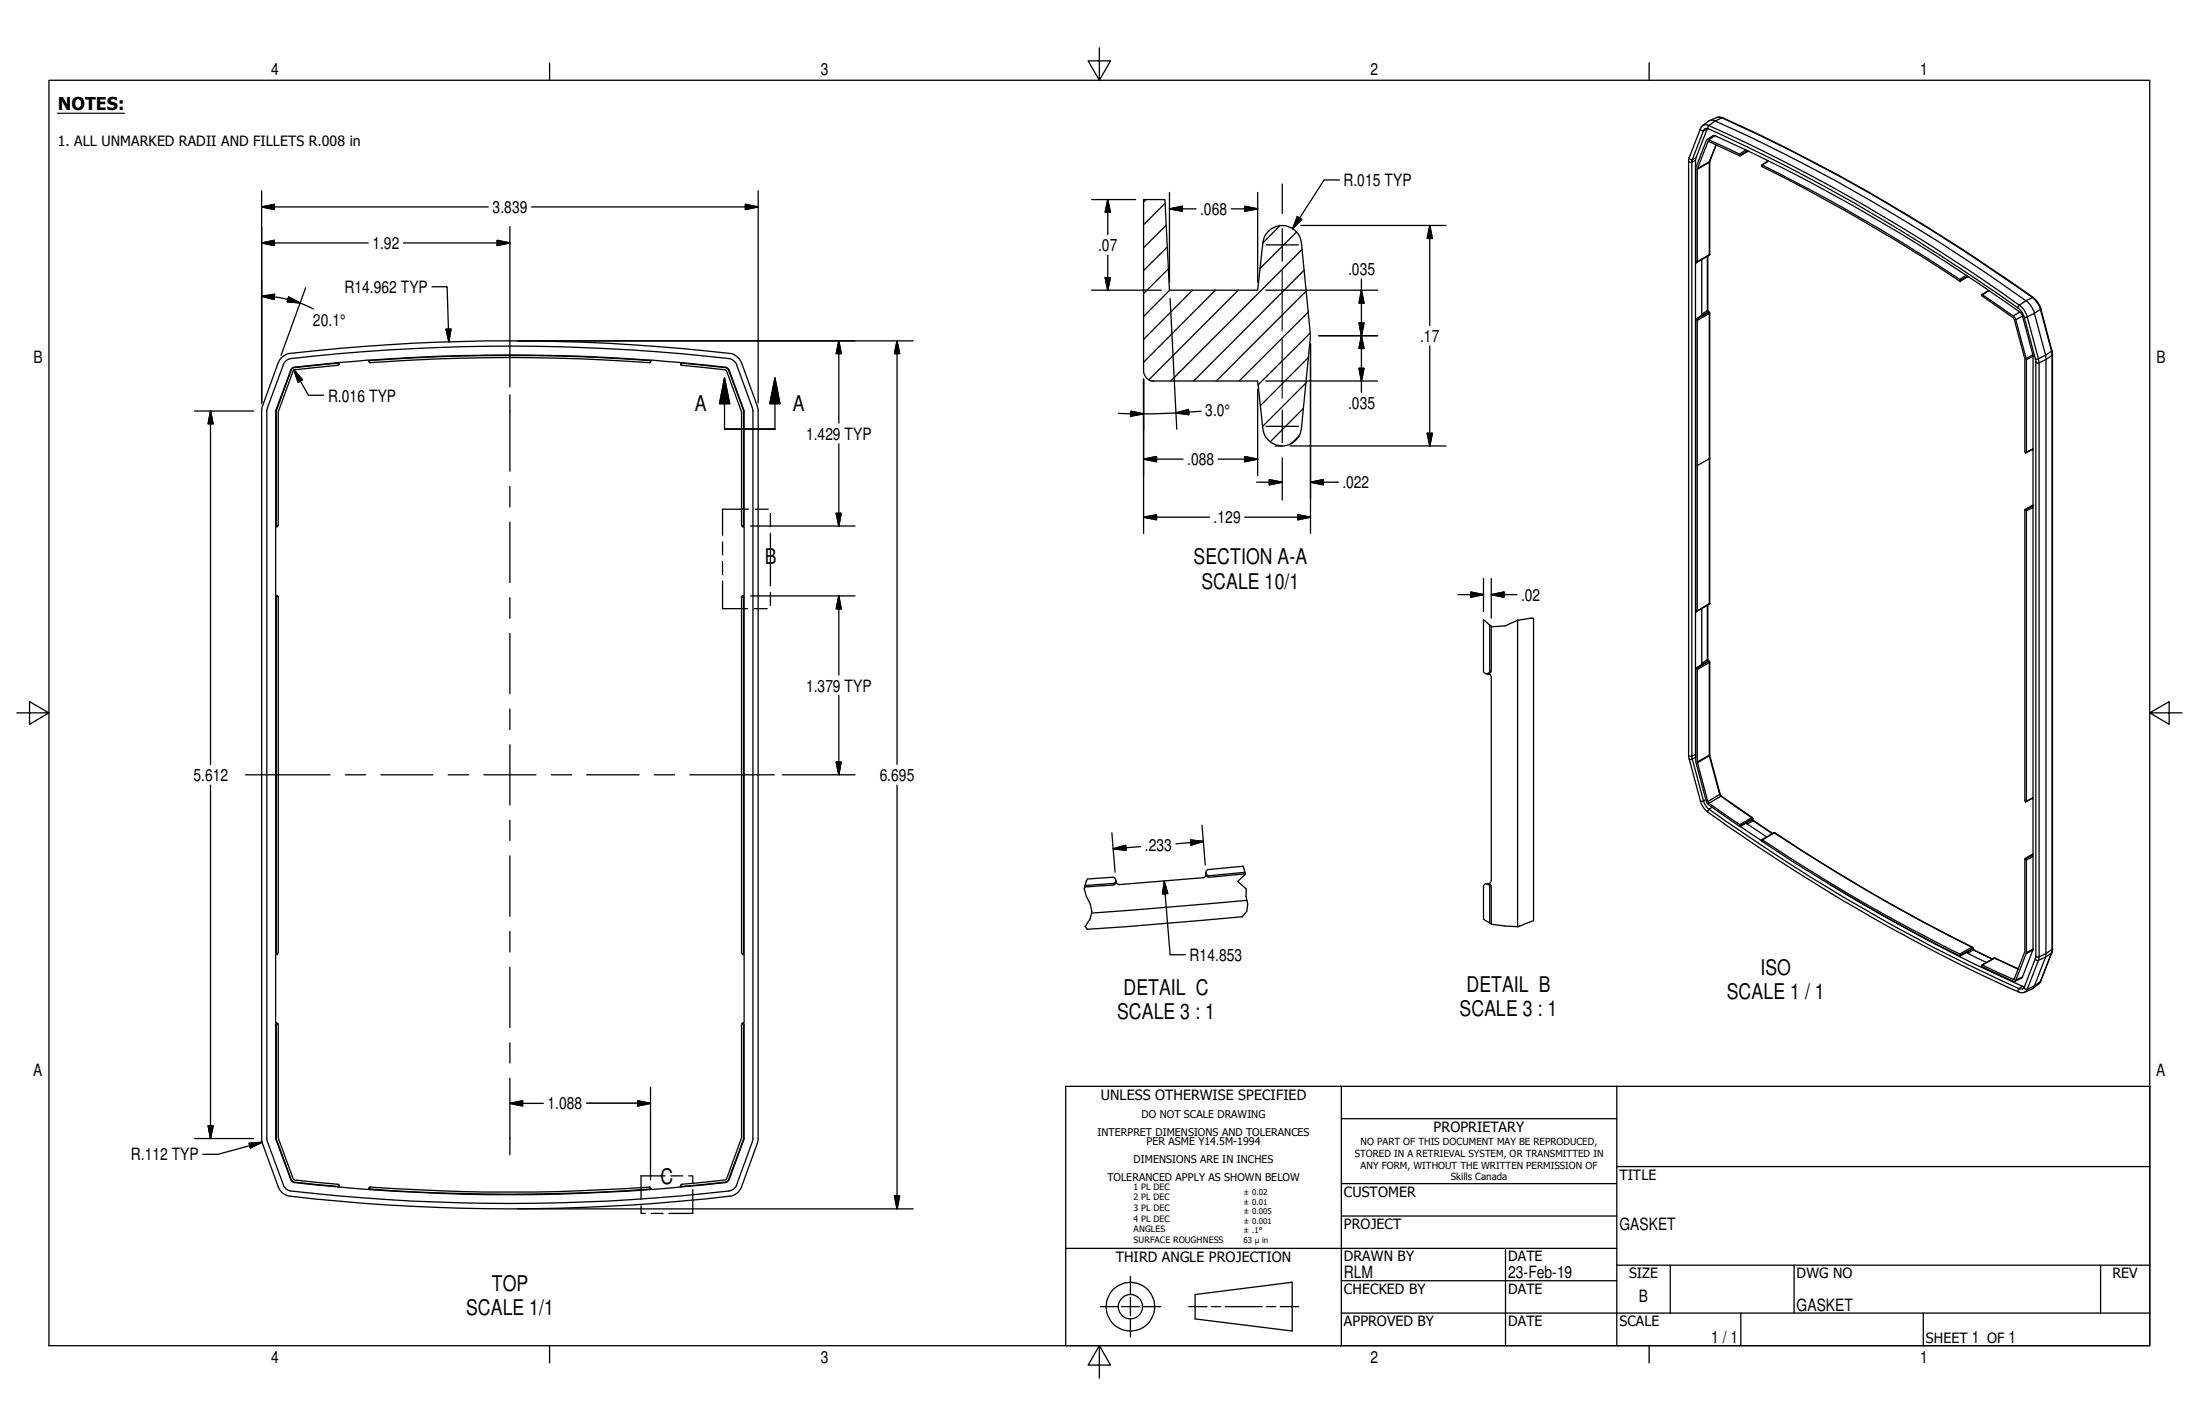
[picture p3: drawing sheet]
<svg xmlns="http://www.w3.org/2000/svg" width="432mm" height="279mm" viewBox="0 0 432 279" stroke-linecap="round" stroke-linejoin="round" font-family="sans-serif">
<g fill="none" stroke="#000" stroke-width=".25">
<path d="M9.6 15.7h412.3v248.3h-412.3zM107.9 12.4v3.3M215.8 9.4v6.3l-2.2-3.8h4.4l-2.2 3.8M323.7 12.4v3.3M51.4 37.4v41.7M148.8 37.4v41.7M214.2 39.2h8.7M217.4 39.2v6.9M217.4 39.2l.5 2.5h-1zM224.9 39.2l-.4 .4M228.6 39.9l-4.1 4.2M229.5 37.8v17.6"/>
<path d="M246.8 37.8v17.6M251.7 36.1v5.8M262.9 35.3h-3l-6.2 9.6M331.4 31.6l.2 .2h.5M331.4 31.6v116.6M331.6 30.9l.2 .4h.3M331.6 30.9l-.2 .7M332.1 31.8v116.5M332.1 31.3v.5M332.8 31.5v116.5l-.7 .3M332.9 31l-.1 .5-.7 .3M333.8 25.2v.3l.5 .2"/>
<path d="M333.8 25.2l-2.2 5.7M334.2 24.6l-.4 .6M334.2 24.6l1.2-.9a1.27 1.27 0 0 1 1.2 0l-1.2 .9M334.2 24.6a1.12 1.12 0 0 1 1.2 0M334.3 25.7l-2.2 5.6M335.1 25.4l-2.2 5.6-.8 .3M335.1 25.2l-.8 .5M335.3 25.3a.66 .66 0 0 0-1 .4M335.3 25.3a359.2 359.2 0 0 1 60.8 35.2M335.3 27.8l-.1 .1M335.4 27.4h-.3l-.2 .2-2.1 5.3v18.4l.2 .2 2.5-1.5M335.4 24.6l-.2 .4 .1 .3"/>
<path d="M335.4 24.6a352.5 352.5 0 0 1 60.9 35.3M335.4 27.4l6 2.8M335.6 31.8l-.1 18.2M335.6 31.7l-2.5 1.5M336.6 26.6l6.1 2.8M336.6 26.6h-.4l-1.2 .8M336.6 26.6l-1.2 .8M336.8 28.4l-1.3 3.3-2.3 1.4M336.8 28.4l-1.2 3.3v18.2M336.9 23.1l.5-.1 .6 .1M338 23.1l-1.4 .6a354.9 354.9 0 0 1 61 35.3l-1.3 .9M338 23.1a358.6 358.6 0 0 1 60.9 35.3"/>
<path d="M338 23.1h.1M338.1 23.1l-.9-.1-1.6 .7M338.1 23.1a364.4 364.4 0 0 1 61 35.3M341.4 30.2l.2 .2M341.6 30.5l-.1 .1-6.1-2.8-.2 .1-2.1 5.3v18.2M341.6 30.4v.1M342.7 29.4l.1 .3M342.7 29.4l-1.3 .8M342.8 29.7h.1M342.8 29.7l-1.2 .7M343 29.5l-.2 .2 .1-.2 4.1 2.1M343.1 29.6l-1.5 .9"/>
<path d="M343.2 29.6l-1.7 1M345.7 32.5l.1 .1a402.4 402.4 0 0 1 39 22.6v-.1M345.7 32.5h.1M345.9 32.4a360.6 360.6 0 0 1 38.7 22.4M345.9 32.4l-.2 .1M347.1 31.6l-1.3 .8M347.1 31.6l-1.2 .8M347.1 31.6a355.7 355.7 0 0 1 38.8 22.4M51.4 58.1l2.5-.4-.1 1.1zM51.4 40.6l2.4-.5v1zM51.4 47.7l2.4-.5v1zM51.4 58.1a22.5 22.5 0 0 1 10.1 2.5"/>
<path d="M51.4 40.6h44.4M51.4 47.7h20.9M56.6 58.3l2.3 1.1-2.5-.2zM60 56.5l-4.8 13.2M79.2 47.7h20.9M84.8 56.3h3l.3 10.8M97.6 47.2l2.5 .5-2.5 .5zM100.1 44.4v31.5M104.3 40.6h44.5M146.3 40.1l2.5 .5-2.5 .5zM214.2 56.9h13.8M216.9 54.5h1l-.5 2.4z"/>
<path d="M217.4 50.1v6.8M228.9 44.2l-4.4 4.4M229.1 48.5l-4.6 4.6M229.3 52.7l-4.8 4.9M229.5 41l2.6-.5v.9zM229.5 41h5.2M229.6 56.9l-5.1 5.2M229.7 58.5l1.3 25.7M234.1 56.9l-9.6 9.7M238.5 56.9l-14 14.2M241.6 41h5.2M243 56.9l-17.5 17.6"/>
<path d="M244.3 40.5l2.5 .5-2.5 .4zM248.4 56.9h22M248.5 48h6.3M251.2 44.3l-3.3 3.4M251.7 44.9v6.3M254.5 45.6l-7.2 7.1M254.6 42.5l.9 .6-1.8 1.8zM255.3 44.2h28.5M255.6 48.9l-25.8 25.9M256 53l-21.7 21.8M256.4 57.1l-17.7 17.7M267.2 54.7v22.3"/>
<path d="M267.2 56.9l.5 2.6h-1zM280.6 44.2v19.7M280.6 44.2l.5 2.6h-1zM333 51.4h.1M334 50.9v10.7M335.1 50.2v10.8l-1.1 .6 .1 .2 1.2-.6-.1-.3M335.2 50.2v10.7M335.4 50.1l-2.3 1.4M335.5 50l-.1 .1M335.6 49.9l-.2 .2M335.6 49.9l-.1 .1M384.6 54.8l.2 .3"/>
<path d="M384.8 55.1h.1M385.9 54l.1 .3-1.2 .8M385.9 54l-1.3 .8M386.2 54.2l-.2 .1 .2-.1 2 1.3 2 1.5M386.2 54.2l-1.4 .9M386.3 54.3l-1.6 .9M389.1 57.8l-.1 .1 .1 .2 6 4.3 .3 .3 2 7.7v18.2l.2 .2M389.1 57.8l6.2 4.3 .3 .6 2.1 7.9v18.1M390.4 57l-1.3 .8M390.4 57l6 4.2M390.4 57l-1.4 .8M396.3 59.9l-.2 .3v.3"/>
<path d="M396.3 59.9a3.9 3.9 0 0 1 1.6 2.3M398.9 58.4h.2M398.9 58.4l-1.3 .6a4.5 4.5 0 0 1 1.7 2.5l-1.4 .7M398.9 58.4a4.9 4.9 0 0 1 1.6 2.3M399.1 58.4a4.6 4.6 0 0 1 1.5 2.2M55.2 70.2l1-.7a368.1 368.1 0 0 1 87.8 0l.9 .7 .6 1 3.3 9.1v143.4l-3.3 9.2a2.77 2.77 0 0 1-2.3 1.8 368.7 368.7 0 0 1-87-.2l-1-.6-.4-.6-3.4-9.6v-143.4l3.2-9.1zM56 70.9l.6-.4a367.3 367.3 0 0 1 87 0l.9 .8 3.3 9.3v142.8l-3.2 9.1a1.87 1.87 0 0 1-1.5 1.2 373.6 373.6 0 0 1-86.5-.1l-.9-.9-3.3-9.3v-142.8l3.3-9.3zM57.3 72.3l.5-.2 4.3-.4 4.2-.5 .3 .2-.2 .3-8.7 .9-.1 .1-3 8.1v22.3l-.3 .1-.1-22.5zM57.7 72.6l1.7 1.9-.9 .5zM57.7 72.6l2.8 5h3M66.5 71.4l-.2-.2-8.7 .9-.5 .5-3 8.2v22.2l.2 .2M66.5 71.4h.1"/>
<path d="M72.5 70.9l-.3-.2-5.5 .4-.2 .3M72.5 70.9v.2a511.9 511.9 0 0 1 32.1-.9l9.2 .2 13.7 .8 .2-.2M72.5 70.9v-.2a346.1 346.1 0 0 1 55.2 0v.2M87.5 64.6h1l-.4 2.5zM100.1 77.5v15M101.6 66.9h77.6M127.7 71v-.2a359.9 359.9 0 0 0-55.2 0v.2M127.7 70.9v.1M127.7 70.9l.2-.2 5.5 .4 .2 .3M133.6 71.4h.1M133.6 71.4l.2 .3 8.7 .9 .1 .1 2.9 8.1v22.3l.3 .1M133.6 71.4l.2-.2 8.6 .9 .6 .4 2.9 8v22.6l-.1 .1"/>
<path d="M133.6 71.4l.2-.2 8.8 .9 .5 .5 2.9 8v22.4l-.2 .2M142.2 74.2v10h9.9v-10M142.2 74.2l1 5h-2zM152.1 74.2l1 5h-2zM164.6 66.9v16.1M164.6 66.9l.5 2.5h-1zM176.1 66.9v83.1M176.1 66.9l.5 2.5h-1zM224.5 74.4v30.2M226.4 74.8a2 2 0 0 1-1.9-2v-33.6h4.1l.9 17.7h17.3l1.1-9.2a3.8 3.8 0 0 1 3.8-3.5 3.8 3.8 0 0 1 3.7 3.5l1.8 18.2-1.8 18.1a3.8 3.8 0 0 1-3.7 3.5 3.8 3.8 0 0 1-3.8-3.4l-1.1-9.3h-20.7M246.8 76.4v16.9M248.4 74.8h22"/>
<path d="M256.3 75.1l-8.5 8.6M256.8 61.2l-13.6 13.6M256.8 70.1l-9.4 9.5M257.2 65.3l-10.3 10.3M257.2 67.5v37.1M258.8 65.9h11.6M266.7 72.3h1l-.5 2.5zM266.7 63.4h1l-.5 2.5zM267.2 65.9l.5 2.5h-1zM280.6 67.9v19.6M333 62.7l2.4-1.4 .1 .2-2.4 1.4zM333 62.6v.1"/>
<path d="M333 62.6l-.2 .1v57.1l.2 .1M333.1 62.9v56.9M334.2 61.8h.1M334.2 61.8l-1.3 .8M334.2 61.8l-1.2 .8M335.2 60.9l.2 .3M335.4 61.2v.1M335.4 61.3l.2 .1M335.6 61.4l-.1 28.6-2.4 1.4M335.6 61.4v57M396.1 60.5a3.3 3.3 0 0 1 1.2 1.7M396.4 61.2l-1.3 .8"/>
<path d="M396.4 61.2l.3 .3 .3 .5M397 62l2 7.6M397 62l-1.4 .7M397.3 62.2l2.2 8.2M397.9 62.2l-.4 .1-.2-.1M397.9 62.2l2.2 8.2M399 69.9v-.3l-1.3 .8M399 69.9v18.2M399 69.9l-1.3 .7M399.5 70.4l.1 .6M399.6 71l.2 .2h.4M399.6 71v116.6"/>
<path d="M400.1 70.4h-.6M400.1 70.4l.1 .8M400.2 71.2v116.5M400.5 60.7l-1.2 .8 2.2 8.2-1.4 .7M400.5 60.7l2.2 8.2M400.6 60.6l-.1 .1M400.6 60.6l2.1 8.2M401.6 70.5l-1.4 .7M401.6 70.5v116.6l-1.4 .6M402.7 68.9l-1.2 .8 .1 .8M402.7 68.9l.1 .8M402.7 68.8v.1"/>
<path d="M402.7 68.8l.1 .8M402.8 69.7l-1.2 .8M402.8 69.7v116.6M402.8 69.6v.1M402.8 69.6v116.5M38.2 80.6h11.6M41.3 80.6v69.4M41.3 80.6l.5 2.5h-.9zM100.1 95.5v4M146.9 99.9h-5.1v5.1M148.3 99.9h2.5M164.6 87.1v16.1"/>
<path d="M222 80.7l2.5 .5-2.5 .5zM224.5 90.1l2.5-.5v1zM224.5 90.1h7.7M230.8 81l2.5-.7v1.1zM235.8 80.7l-9.2 .5-7.1-.1M239.1 90.1h7.7M244.3 89.6l2.5 .5-2.5 .5zM246.6 94.6h5.1M248.5 83.7h6.3M249.1 94.1l2.6 .5-2.6 .5zM250.3 87.5h1.4M251.7 80.5v6.4"/>
<path d="M251.7 89.8v8.3M253.2 87.5h30.6M254.9 85.6l-1.5 1.4M255.8 80.1l-6.5 6.6M257.2 94.6l2.5-.5v1zM257.2 94.6h5.5M280.1 85h1l-.5 2.5zM335.6 89.9v28.5M397.6 88.8h.1M397.6 100h.1M397.6 100l.1 .2M397.6 100h-.2v57.1l.2 .2"/>
<path d="M397.7 88.7l-.1 .1M398.9 99.3l.1-.1zM398.9 99.3h.1M398.9 99.3l.1 .3M398.9 99.3l-1.3 .7M398.9 88.1l.1 11.1M399 88.1l-1.3 .7M399 99.1l-1.4 .9M399 99.1l-1.5 .9M399 88.1h.1M399 99.6v56.9M399 88.1l-1.3 .6"/>
<path d="M399 99.6l-1.3 .6M54.3 116.9h.1M54.3 103.2h.1M54.3 103.2l-.2 .2v13.4l.2 .1M54.3 116.9l-.2 .2v69.8l.2 .2M54.4 116.9h.1M54.4 103.2h.1M54.4 116.9l.2 .2v34.9v35l-.2 .1M54.4 116.9l-.2 .2v69.9l.2 .1M100.1 102.4v11.9M100.1 117.3v4M141.8 114v5.4h4.9"/>
<path d="M141.8 106.3v2.6M141.8 110.2v2.6M145.8 116.9h.1M145.8 116.9l-.3 .2v69.8l.3 .2M145.8 103.2h.1M145.8 116.9l.1 .2v69.9l-.1 .1M145.8 116.9l.2 .2v69.8l-.2 .2M145.8 103.2l.2 .2v13.4l-.2 .1M147.3 103.2h20.5M147.3 116.9h20.5M148 119.4h2.6M151.2 100.8v2.5"/>
<path d="M151.2 104.6v10.3M151.2 116.2v2.6M164.1 100.7h1l-.5 2.5zM164.6 116.9v15.6M164.6 116.9l.5 2.6h-1zM224.5 101.5l2.5-.5v1zM224.5 101.5h12.9M244.3 101.5h12.9M254.7 101l2.5 .5-2.5 .5zM286.2 116.7h5M288.7 116.2l2.5 .5-2.5 .5zM291.2 113.5v6.5"/>
<path d="M292.7 113.5v7.8M292.7 116.7l2.5-.5v1zM292.7 116.7h5M333 119.9h.1M333.1 119.8l-.1 .1M334 119.4v10.7M335.1 118.7v10.8l-1.1 .6 .2 .2M335.2 118.7v10.7M335.4 118.6l-2.3 1.3M335.4 118.6l.1-.2-2.4 1.4M335.6 118.4l-.2 .2M397.7 100.2v57"/>
<path d="M3.3 139.9h6.3l-3.8-2.2v4.4l3.8-2.2M100.1 124.3v11.8M100.1 139.1v4M164.6 136.5v15.5M291.8 132.2h-.3l-.3-.4v-10.2l1.6 1.4 2.6-.2 2.5-1.1 2.5-.4h.6v59.3l-3.1 1.2M292.1 132.2l.5 .3 .1 .3v40l-.1 .3-.5 .3M292.1 132.2h.1M292.4 122.6v9.2l-.6 .4h.3M292.7 122.9v8.7l-.1 .4-.5 .2M297.9 121.7v60.1M333 131.1l2.4-1.3 .1 .2-2.4 1.4zM333 131.1h.1"/>
<path d="M333 131.1h-.2v18.4l2.1 7.9 .3 .4 3.2 2.2 3 2.1h.2M333.1 131.4l.1 18.2M334.2 130.3h.1M334.2 130.3l-1.3 .8M334.2 130.3l-1.2 .8M335.2 129.4l.2 .3M335.2 129.4l-.1 .1 .2 .2-1.1 .6M335.4 129.7v.1M335.4 129.8l.2 .1M335.6 129.9l-.1 18.3-2.4 1.3M335.6 129.9v18.3l2 7.6 .3 .4 6 4.2M421.9 139.9l3.8 2.2v-4.4l-3.8 2.2h6.4"/>
<path d="M41.3 154.1v69.3M48.2 152h16.6M67.8 152h4M74.8 152h10.2M88 152h3.9M95 152h10.2M100.1 146.1v11.8M108.2 152h4M115.1 152h10.3M128.4 152h4M135.4 152h16.6M153.6 152h14.2"/>
<path d="M164.1 149.5h1l-.5 2.5zM176.1 154.1v83.1M331.4 148.2l.2 .8M331.4 148.2l.2 .2 .5-.1M331.6 149l2.2 8.2M332.1 148.3v.6M332.1 148.9l2.2 8.2M332.1 148.9l-.3 .2-.2-.1M332.8 148v.3M332.8 148.6l-.7 .3M333.2 149.6l2 7.7M333.8 157.2a4 4 0 0 0 1.4 2.2"/>
<path d="M334.3 157.1l-.5 .1M334.3 157.1a3.1 3.1 0 0 0 1.1 1.7M334.8 156.9l-.5 .2M335.2 157.3l.2 .3M335.2 159.4a355.9 355.9 0 0 0 61 35.2M335.4 157.6l6.1 4.2M335.4 158.8a365.1 365.1 0 0 0 60.9 35.2M335.4 158.8l-.2 .3v.3M335.6 148.2l-.1 .1 2 7.6-2.3 1.4M335.6 148.1l-.1 .2-2.3 1.3M336 158.4l-.6 .4M337.6 155.8l-.1 .1 .3 .3-2.4 1.4"/>
<path d="M337.9 156.2l5.9 4.2M397.6 157.3h.1M397.7 157.2l-.1 .1M398.9 156.6l.1 11.1M399 156.5l-1.3 .8M399 156.5l-1.3 .7M100.1 161v3.9M100.1 167.9v11.9M213 173.7l-.2 .7 .4 1.5 .8 1.5 .2 1.8M218.2 163.4l.7 7.8M218.5 166.5l2.4-.6 .1 .9zM219 172.7v.3"/>
<path d="M219 172.7a.58 .58 0 0 1-.6 .7l-5.4 .3M219 172.7l-.1-.4-.3-.2-5.2 .4-.4 1.2M219 173a.67 .67 0 0 1-.5 .7l-5.6 .3M223.9 166.1l-5.4 .4M228.5 172.9l1.2 14.4h3M228.5 172.9l.7 2.4-1 .1zM233.7 164.8l2.5 .3-2.4 .7zM235.9 161.9l.7 7.8M236.2 165.1l-5.4 .5M236.7 171.3l.1-.4 .4-.3 6.8-.6 .4 1.5-1.4 1.4 1.6 1.5v1.5l.2 1.1a3.1 3.1 0 0 1-.5 2.2l-.5 .7-22.8 1.9-7.6 .5-.4-.5a4.5 4.5 0 0 0 1.2-2.6M236.7 171.3v.2M236.7 171.5h.1"/>
<path d="M236.7 171.5l-.1 .4-.4 .3-16.5 1.4-.5-.3-.2-.3M244.3 171.2l-7 .6a.67 .67 0 0 1-.6-.5M244.4 171.4l-7 .7a.65 .65 0 0 1-.7-.6M244.7 176.7l-30.5 2.5M291.8 173.4h.2l.4 .4v7.3M292.1 173.4a.66 .66 0 0 0-.9 .6v6.4a6.1 6.1 0 0 0 4.2 1.3l2.5 .1M292.1 173.4l.3 .1 .3 .5v7.3M292.1 173.4h.1M341.6 162.1h.1M342.8 161.4h.1M342.8 161.4l-1.3 .7 4.3 2.9M342.8 161.4l-1.2 .7"/>
<path d="M342.9 161.7l3.9 2.5M343.8 160.4l.2 .3-2.4 1.4M343.8 160.4l-2.3 1.4 .1 .3M343.9 160.4h-.1M343.9 160.4l.1 .2M344 160.7l.2 .3M344 160.7l.1 .3-1.2 .7M344 160.6v.2l-1.2 .6 .1 .3M344 160.6v.1M344.2 161l3.7 2.6M344.2 161l3.7 2.5M345.7 164.8v.1a323.8 323.8 0 0 0 39.1 22.6"/>
<path d="M345.7 164.8h.1M345.9 164.8a345.3 345.3 0 0 0 38.7 22.4M345.9 164.8h-.2M348.1 163.4l-2.2 1.4M348.1 163.4h.3M348.1 163.4l-2.3 1.4M348.4 163.4h-.2a377.4 377.4 0 0 0 38.9 22.6l.1 .1M348.4 163.4a354.7 354.7 0 0 0 38.7 22.4M359.3 173.6a323.3 323.3 0 0 0 37.6 19.9l-.6 .5M397.6 168.5h.1M397.6 168.5h-.2v18.2l-2 5.4-.3 .1-6-2.8M397.7 168.7v18.2l-2.1 5.4-.1 .2h-.4l-6-2.8-.1-.2 .1-.1"/>
<path d="M398.9 167.8l.1-.1zM398.9 167.8h.1M398.9 167.8l.1 .3M398.9 167.8l-1.3 .7M399 168.1l-1.3 .6-.1-.2M399 167.6l-1.4 .9M399 167.6l-1.5 .8M399 168.1v18.1M54.3 187.1h.1M54.3 187.1l-.2 .2v13.3l.2 .2M54.4 187.1h.1M100.1 182.8v4"/>
<path d="M100.1 189.8v11.8M145.8 187.1h.1M145.8 187.1l.2 .2v13.3l-.2 .2M384.8 187.5h.1M384.8 187.5l1.2-.7-1.3 .7M386.2 187l3.7 1.8M387.1 185.8l-2.5 1.4 .2 .3M387.1 185.8l.1 .2M387.2 186.1l-2.4 1.4M387.2 186.1l-1.2 .7 .2 .2M387.2 186.1l.2 .3M387.2 186.1l.1 .3-1.1 .6"/>
<path d="M387.2 186v.1M387.4 186.4h-.1l3.7 1.8M387.4 186.4l3.7 1.8M391.4 188l-2.3 1.4M391.4 188h.2M391.4 188l-2.4 1.4M391.6 188l4.5 2.1M391.6 188h-.1l4.6 2.2M395.4 192l-.3 .2M396.2 194.6l.4 .2 .7-.1M396.3 194l-.2 .3 .1 .3M396.9 193.5l.4 .1"/>
<path d="M397 191.7l-1.4 .6M397 191.7l-.2 .2-1.3 .6M397.3 193.7l-.3 .4-.7-.1M397.3 193.7l.2 .4h.4M397.9 194.1l-.2 .4-.4 .2M399 186.4l-1.3 .7M399 186.4l-2 5.3M399 186.2l-1.3 .7M399 186.2v.2M399.5 188l-2.2 5.7M399.5 188v.3l.2 .1h.4M399.6 187.6l-.1 .4"/>
<path d="M399.6 187.6l.2 .2 .4-.1M400.1 188.4l-2.2 5.7M400.1 193.1l-1.2 .9M400.2 187.7l-.1 .7M400.5 192.6l-1.2 .9-.4 .5-1.6 .7M400.5 192.6l-.4 .5M400.5 192.5v.1M400.5 192.5l-.4 .6M402.7 187l-1.2 .8-2.2 5.7-1.4 .6M402.7 187l-2.2 5.6M402.7 186.9v.1M402.7 186.9l-2.2 5.6"/>
<path d="M402.8 186.3l-1.2 .8-.1 .7-1.4 .6M402.8 186.3l-.1 .7M402.8 186.1v.2M402.8 186.1l-.1 .8M54.3 200.8h.1M54.3 200.8l-.2 .2v22.3l3 8.1 .3 .5 .4 .1 8.5 .9h.2v-.2M54.4 200.8h.1M54.4 200.8l.2 .1v22.4l3 8.1 .2 .1 8.6 .9 .2 .2M54.4 200.8l-.2 .1v22.5l3 8.2 .6 .3 8.5 .9 .3-.2M100.1 216.5l2.5-.5v1zM100.1 216.5h6.5M100.1 204.6v4"/>
<path d="M100.1 211.6v15M125.2 216l2.5 .5-2.5 .5zM125.2 216.5h2.5M127.7 213.3v18.2M145.8 200.8h.1M145.8 200.8l-.3 .1v22.4l-2.9 8.1-.3 .1-8.5 .9-.2 .2M145.8 200.8l.1 .1v22.7l-2.9 8-.6 .3-8.6 .9-.2-.2M145.8 200.8l.2 .2 .1 22.4-3 8-.4 .5-.3 .1-8.6 .9-.2-.2M209.2 213.1h212.7v50.9h-212.7zM263.3 219.5h54M263.3 213.1v50.9M317.3 213.1v50.9"/>
<path d="M38.2 223.4h11.6M40.9 220.9h.9l-.5 2.5zM48.9 224.3l2.5-.2-2.3 1.2zM51.4 224.1l-8.6 2.4h-3M66.5 232.7l.2 .2 2.8 .3 2.7 .2 .3-.2M66.5 232.7h.1M66.6 232.6h.1M66.6 232.6l-.1 .1M72.5 233.1h.1M72.5 233.1v-.1a428.9 428.9 0 0 0 55.2 0v.1M72.5 233.1v.1M101.6 237.2h77.6"/>
<path d="M125.8 236.6v1.5h.9M127.7 233.1v.1M127.7 233.1h.1M127.7 233.1v.2a359.9 359.9 0 0 1-55.2 0v-.2M127.7 233.2v.1a359.9 359.9 0 0 1-55.2 0v-.1M127.8 238.1h2.3M130.5 230.7h-4.7v4.7M131.7 230.7h2.3M133.6 232.7l-.2 .2-2.7 .3-2.8 .2-.2-.2M133.6 232.7h.1M133.6 232.6h.1M133.6 232.6v.1"/>
<path d="M135.2 230.7h.8v1.5M136 233.4v4.7h-4.7M175.6 234.7h1l-.5 2.5zM263.3 232.2h54M263.3 238.6h54M317.3 228.9h104.6M209.2 244.9h108.1M215.9 256.4h3.6M220.1 256.4h3.5M221.9 250.4v3.6M221.9 254.6v3.5M221.9 258.8v3.5"/>
<path d="M224.2 256.4h3.6M233.3 256.4h3.6M234.6 254l19-2.4v9.6l-19-2.4zM237.8 256.4h1.8M240.5 256.4h7.2M248.6 256.4h1.8M251.3 256.4h3.6M263.3 251.3h54M263.3 257.6h158.6M295.5 244.9v19.1M317.3 248.2h104.6M327.8 248.2v9.4"/>
<path d="M341.7 257.6v6.4M352.1 248.2v9.4M377.5 257.6v6.4M412.3 248.2v9.4M107.9 264v3.4M215.8 264l2.2 3.8h-4.4l2.2-3.8v6.4M323.7 264v3.4"/>
<circle cx="221.9" cy="256.4" r="4.8"/>
<circle cx="221.9" cy="256.4" r="2.38"/>
</g>
<g fill="#000">
<path d="M51.4 40.6l2.4-.5v1zM51.4 47.7l2.4-.5v1zM51.4 58.1l2.5-.4-.1 1.1zM56.6 58.3l2.3 1.1-2.5-.2zM97.6 47.2l2.5 .5-2.5 .5zM146.3 40.1l2.5 .5-2.5 .5zM216.9 54.5h1l-.5 2.4zM217.4 39.2l.5 2.5h-1zM229.5 41l2.6-.5v.9zM244.3 40.5l2.5 .5-2.5 .4zM254.6 42.5l.9 .6-1.8 1.8zM267.2 56.9l.5 2.6h-1z"/>
<path d="M280.6 44.2l.5 2.6h-1zM57.7 72.6l1.7 1.9-.9 .5zM87.5 64.6h1l-.4 2.5zM142.2 74.2l1 5h-2zM152.1 74.2l1 5h-2zM164.6 66.9l.5 2.5h-1zM176.1 66.9l.5 2.5h-1zM266.7 72.3h1l-.5 2.5zM266.7 63.4h1l-.5 2.5zM267.2 65.9l.5 2.5h-1zM41.3 80.6l.5 2.5h-.9zM222 80.7l2.5 .5-2.5 .5z"/>
<path d="M224.5 90.1l2.5-.5v1zM230.8 81l2.5-.7v1.1zM244.3 89.6l2.5 .5-2.5 .5zM249.1 94.1l2.6 .5-2.6 .5zM257.2 94.6l2.5-.5v1zM280.1 85h1l-.5 2.5zM164.1 100.7h1l-.5 2.5zM164.6 116.9l.5 2.6h-1zM224.5 101.5l2.5-.5v1zM254.7 101l2.5 .5-2.5 .5zM288.7 116.2l2.5 .5-2.5 .5zM292.7 116.7l2.5-.5v1z"/>
<path d="M164.1 149.5h1l-.5 2.5zM218.5 166.5l2.4-.6 .1 .9zM228.5 172.9l.7 2.4-1 .1zM233.7 164.8l2.5 .3-2.4 .7zM100.1 216.5l2.5-.5v1zM125.2 216l2.5 .5-2.5 .5zM40.9 220.9h.9l-.5 2.5zM48.9 224.3l2.5-.2-2.3 1.2zM175.6 234.7h1l-.5 2.5z"/>
</g>
<path d="M11.3 22.2h13.1" fill="none" stroke="#000" stroke-width=".23"/>
<path d="M115.2 216.4h9.8" fill="none" stroke="#000" stroke-width=".43"/>
<path d="M251.7 53.3v11.3M251.7 66.6v11.3" fill="none" stroke="#000" stroke-width=".44"/>
<g font-size="4.2">
<text x="136.4" y="80.7">A</text>
<text x="155.6" y="80.7">A</text>
<text x="150.1" y="110.7">B</text>
<text x="234.3" y="110.7">SECTION A-A</text>
<text x="235.8" y="115.5">SCALE 10/1</text>
<text x="345.5" y="191.3">ISO</text>
<text x="220.5" y="195.2">DETAIL C</text>
<text x="287.8" y="194.6">DETAIL B</text>
<text x="338.9" y="196">SCALE 1 / 1</text>
<text x="219.2" y="200">SCALE 3 : 1</text>
<text x="286.5" y="199.4">SCALE 3 : 1</text>
<text x="129.7" y="232.2">C</text>
<text x="96.5" y="253.3">TOP</text>
<text x="91.5" y="258.1">SCALE 1/1</text>
</g>
<text font-size="3.5" x="11.3" y="21.7">NOTES:</text>
<g font-size="3.3">
<text x="53.2" y="14.8">4</text>
<text x="161.1" y="14.8">3</text>
<text x="269" y="14.8">2</text>
<text x="376.9" y="14.8">1</text>
<text x="96.7" y="41.8">3.839</text>
<text x="263.7" y="36.5">R.015 TYP</text>
<text x="235.5" y="42.2">.068</text>
<text x="73.1" y="48.9">1.92</text>
<text x="215.6" y="49.3">.07</text>
<text x="264.6" y="53.9">.035</text>
<text x="67.6" y="57.5">R14.962 TYP</text>
<text x="61.4" y="63.9">20.1°</text>
<text x="6.5" y="71.2">B</text>
<text x="278.7" y="67.1">.17</text>
<text x="423.2" y="71.2">B</text>
<text x="64.4" y="78.8">R.016 TYP</text>
<text x="236.6" y="81.5">3.0°</text>
<text x="264.6" y="80.2">.035</text>
<text x="158.2" y="86.3">1.429 TYP</text>
<text x="233" y="91.3">.088</text>
<text x="263.5" y="95.8">.022</text>
<text x="238.2" y="102.7">.129</text>
<text x="298.5" y="117.9">.02</text>
<text x="158.2" y="135.7">1.379 TYP</text>
<text x="38" y="153.2">5.612</text>
<text x="172.7" y="153.2">6.695</text>
<text x="224.7" y="167">.233</text>
<text x="233.5" y="188.5">R14.853</text>
<text x="6.5" y="211">A</text>
<text x="423.2" y="211">A</text>
<text x="107.5" y="217.7">1.088</text>
<text x="25.7" y="227.7">R.112 TYP</text>
<text x="317.9" y="241.3">GASKET</text>
<text x="263.8" y="250.8">RLM</text>
<text x="296" y="250.7">23-Feb-19</text>
<text x="321.7" y="255.4">B</text>
<text x="352.6" y="257.1">GASKET</text>
<text x="335.9" y="263.5">1 / 1</text>
<text x="387" y="263.5">1</text>
<text x="394.2" y="263.5">1</text>
<text x="53.2" y="267.4">4</text>
<text x="161.1" y="267.4">3</text>
<text x="269" y="267.4">2</text>
<text x="376.9" y="267.4">1</text>
</g>
<g font-size="2.8">
<text x="11.3" y="28.7">1. ALL UNMARKED RADII AND FILLETS R.008 in</text>
<text x="216.1" y="215.7">UNLESS OTHERWISE SPECIFIED</text>
<text x="281.4" y="222.1">PROPRIETARY</text>
<text x="317.9" y="231.4">TITLE</text>
<text x="263.8" y="234.8">CUSTOMER</text>
<text x="263.8" y="241.2">PROJECT</text>
<text x="219" y="247.5">THIRD ANGLE PROJECTION</text>
<text x="263.8" y="247.5">DRAWN BY</text>
<text x="296" y="247.5">DATE</text>
<text x="319.7" y="250.8">SIZE</text>
<text x="352.6" y="250.8">DWG NO</text>
<text x="414.6" y="250.8">REV</text>
<text x="263.8" y="253.9">CHECKED BY</text>
<text x="296" y="253.8">DATE</text>
<text x="263.8" y="260.3">APPROVED BY</text>
<text x="296" y="260.2">DATE</text>
<text x="317.9" y="260.3">SCALE</text>
<text x="378" y="263.5">SHEET</text>
<text x="390.1" y="263.5">OF</text>
</g>
<g font-size="2.1">
<text x="224.1" y="219.3">DO NOT SCALE DRAWING</text>
<text x="215.4" y="222.8">INTERPRET DIMENSIONS AND TOLERANCES</text>
<text x="225" y="224.6">PER ASME Y14.5M-1994</text>
<text x="217.3" y="231.8">TOLERANCED APPLY AS SHOWN BELOW</text>
<text x="222.5" y="228.2">DIMENSIONS ARE IN INCHES</text>
</g>
<g font-size="1.9">
<text x="265.9" y="226.9">STORED IN A RETRIEVAL SYSTEM, OR TRANSMITTED IN</text>
<text x="267" y="224.6">NO PART OF THIS DOCUMENT MAY BE REPRODUCED,</text>
<text x="267" y="229.3">ANY FORM, WITHOUT THE WRITTEN PERMISSION OF</text>
<text x="284.7" y="231.6">Skills Canada</text>
</g>
<g font-size="1.7">
<text x="222.5" y="233.4">1 PL DEC</text>
<text x="222.5" y="235.5">2 PL DEC</text>
<text x="222.5" y="237.6">3 PL DEC</text>
<text x="222.5" y="239.7">4 PL DEC</text>
<text x="222.5" y="241.8">ANGLES</text>
<text x="222.5" y="243.9">SURFACE ROUGHNESS</text>
</g>
<g font-size="1.6">
<text x="244.1" y="234.4">± 0.02</text>
<text x="244.1" y="236.3">± 0.01</text>
<text x="244.1" y="238.2">± 0.005</text>
<text x="244.1" y="240.1">± 0.001</text>
<text x="244.1" y="242">± .1°</text>
<text x="244.1" y="243.9">63 μ in</text>
</g>
</svg>
